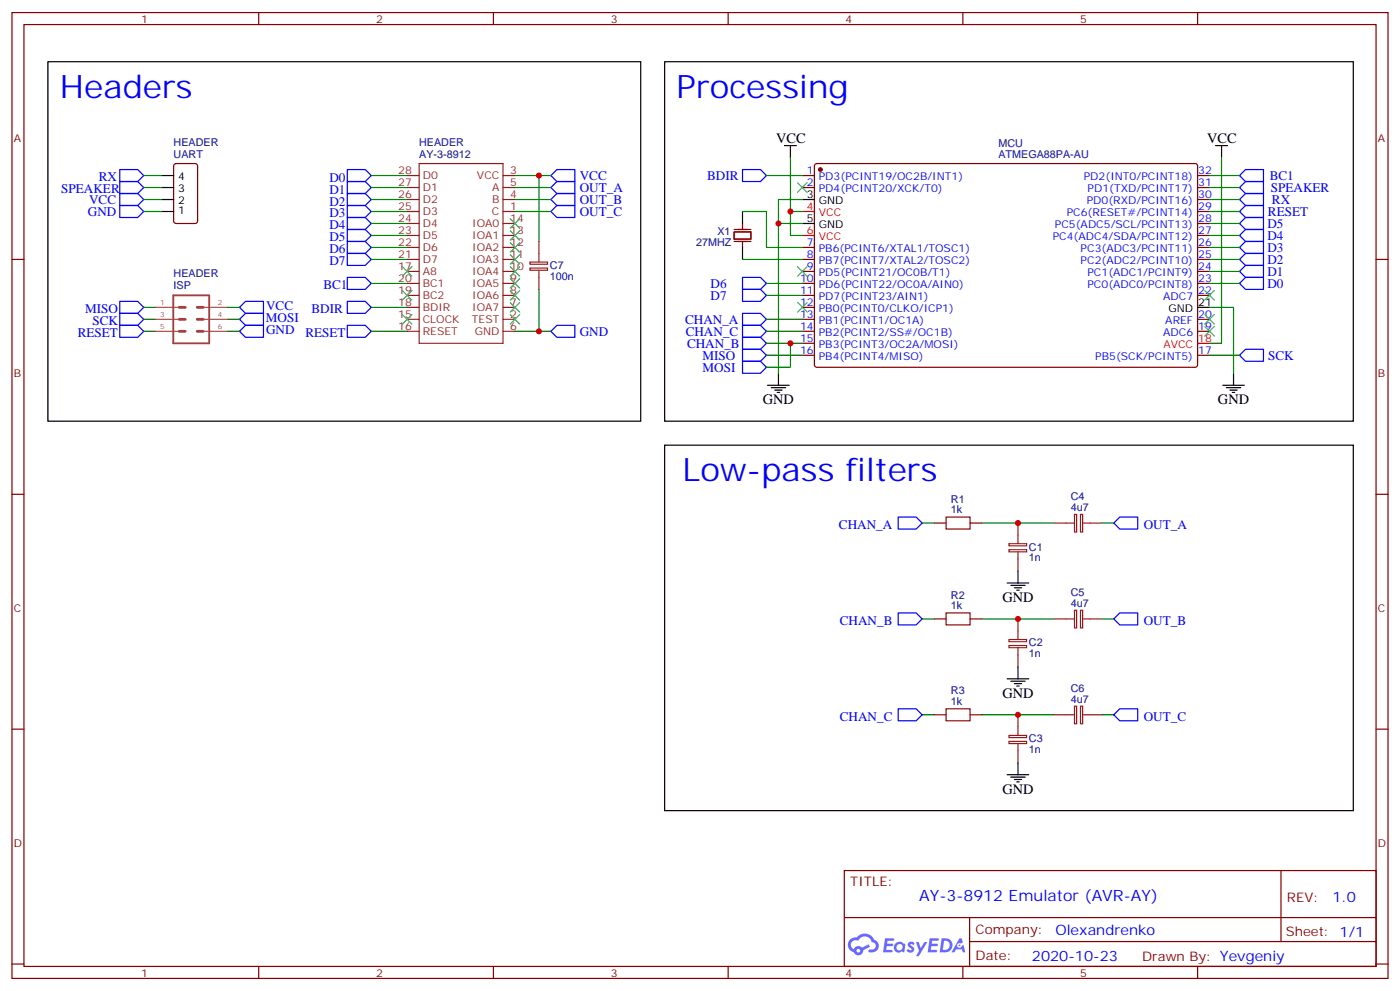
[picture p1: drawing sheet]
<svg xmlns="http://www.w3.org/2000/svg" width="412mm" height="292mm" viewBox="0 0 412 292" stroke-linecap="round" stroke-linejoin="round" font-family="sans-serif">
<g fill="none" stroke="#870000" stroke-width=".35">
<path d="M3.5 3.7h405.4v284.3h-405.4zM7.1 7.2h398.2v277.3h-398.2zM76.2 3.7v3.5M145.3 3.7v3.5M214.5 3.7v3.5M283.6 3.7v3.5M352.8 3.7v3.5M3.5 76.4h3.6M405.3 76.4h3.6M3.5 145.5h3.6M405.3 145.5h3.6M3.5 214.7h3.6"/>
<path d="M405.3 214.7h3.6M248.7 256.3h156.6v28.2h-156.6zM377.3 256.3v20.9M248.7 270.1h156.5M285.6 277.2h119.6M285.6 270.1v14.2M3.5 283.8h3.6M76.2 284.5v3.5M145.3 284.5v3.5M214.5 284.5v3.5M283.6 284.5v3.5M352.8 284.5v3.5"/>
<path d="M405.3 283.8h3.6"/>
</g>
<g fill="#5487ff">
<path d="M267.7 277.5a1.22 1.22 0 0 1 1.7 .2l-.4 .6a.47 .47 0 0 0-.3-.4 .47 .47 0 0 0-.5 .2l.1 .2a1.14 1.14 0 0 1 .8 1.8 1.14 1.14 0 0 1-1.9 0l-.2-.2 .5-.6 .7 .5a.29 .29 0 0 0 .3-.3 .29 .29 0 0 0-.2-.3 1.04 1.04 0 0 1-.6-1.7z"/>
<path d="M260.7 276.2h2.4l.3 .2-.2 .5-1.8 .1-.1 .8h1.5l.3 .4-.3 .4h-1.6l-.2 1.1h1.7l.2 .3-.2 .3-2.6 .1z"/>
<path d="M273.8 276.2h2.4l.3 .2-.1 .5-1.8 .1-.2 .8h1.6l.3 .4-.4 .4-1.6-.1-.1 1.1 1.7 .1 .2 .3-.2 .3-2.6 .1z"/>
<path d="M282.6 276.2h.7l.3 1.3-.6 .3a.69 .69 0 0 0-1 .3 .69 .69 0 0 0 .4 .9 .69 .69 0 0 0 .9-.6l.5-.2 .6 2.2h-.8l-.2-.9h-1.8l-.5 .9h-.8z"/>
<path d="M269.8 277.3h.8l.6 1.8 1.1-1.8h.9l-2.6 4.2h-.8l.9-1.5z"/>
<path d="M277.4 276.2l-.6 4.2h1.3a2.11 2.11 0 0 0 2.5-2.1 2.11 2.11 0 0 0-2.5-2.1zM278.1 277a1.39 1.39 0 0 1 1.7 1.4 1.39 1.39 0 0 1-1.8 1.2h-.3z"/>
<path d="M263.7 277.8a1.54 1.54 0 0 0-.1 2.2 1.54 1.54 0 0 0 2.2 .1l.6 .3 .3-2.3-.2-.3h-.4a1.49 1.49 0 0 0-2.4 0zM264 278.8a.94 .94 0 0 1 1.8 0 .94 .94 0 0 1-1.8 0z"/>
<path d="M250.4 276.6a2.18 2.18 0 0 0 1.1 3.7 1.44 1.44 0 0 0 1.6 .9 1.44 1.44 0 0 0 1.2-1.4l2-1.1-.5-.7-1.9 1a1.47 1.47 0 0 0-2.4 .4 1.39 1.39 0 0 1-.7-1.9 1.39 1.39 0 0 1 2-.5 2.12 2.12 0 0 1 2.2-1.3 2.12 2.12 0 0 1 1.9 1.7 1.14 1.14 0 0 1 1.1 1.4 1.14 1.14 0 0 1-1.7 .7 .43 .43 0 0 0-.5 .4 .43 .43 0 0 0 .4 .5 1.98 1.98 0 0 0 2.5-1.2 1.98 1.98 0 0 0-1.2-2.6 3.1 3.1 0 0 0-5.3-.6l-.9 .1zM252.3 279.9a.55 .55 0 0 1 1.1 0 .55 .55 0 0 1-1.1 0z"/>
<circle cx="282.6" cy="278.3" r=".26"/>
</g>
<g fill="none" stroke="#8c2424" stroke-width=".35">
<path d="M119.9 51.7h3.6M119.9 55.2h3.6M119.9 58.7h3.6M123.5 48.2h24.7v52.9h-24.7zM148.2 51.7h3.5M148.2 55.2h3.5M148.2 58.7h3.5M119.9 62.3h3.6M119.9 65.8h3.6M119.9 69.3h3.6M119.9 72.8h3.6M119.9 76.4h3.6"/>
<path d="M119.9 79.9h3.6M148.2 62.3h3.5M148.2 65.8h3.5M148.2 69.3h3.5M148.2 72.8h3.5M148.2 76.4h3.5M148.2 79.9h3.5M156.1 77.2h5.2v.6h-5.2zM156.1 78.9h5.2v.7h-5.2zM158.7 71.1v6M158.7 79.6v5.6M119.9 83.4h3.6"/>
<path d="M119.9 87h3.6M119.9 90.5h3.6M119.9 94h3.6M119.9 97.5h3.6M148.2 83.4h3.5M148.2 87h3.5M148.2 90.5h3.5M148.2 94h3.5M148.2 97.5h3.5M299.9 154v6M310.4 154h6M316.5 151.4h.6v5.2h-.6z"/>
<path d="M318.3 151.4h.6v5.2h-.6zM318.9 154h5.7M297.2 160.1h5.2v.6h-5.2zM297.2 161.8h5.2v.7h-5.2zM299.9 162.5v5.6M316.5 179.7h.6v5.2h-.6zM318.3 179.7h.6v5.2h-.6zM297.2 188.3h5.2v.6h-5.2zM297.2 190h5.2v.7h-5.2zM299.9 182.2v6M299.9 190.7v5.6M310.4 182.2h6"/>
<path d="M318.9 182.2h5.7M297.2 216.5h5.2v.6h-5.2zM297.2 218.3h5.2v.6h-5.2zM299.9 210.4v6M299.9 218.9v5.6M310.4 210.4h6M316.5 207.9h.6v5.2h-.6zM318.3 207.9h.6v5.2h-.6zM318.9 210.4h5.7"/>
</g>
<g fill="none" stroke="#870000" stroke-width=".35">
<path d="M51.4 48.4l.5-.2h5.6l.7 .4v16.5l-.5 .6-5.8 .1-.7-.5v-16.4zM236.4 51.7h3.5M236.4 55.2h3.5M240.1 48.4l.5-.2h111.7l.5 .7-.1 58.8-.6 .4h-111.8l-.4-.7v-58.5zM352.8 51.7h3.5M352.8 55.2h3.5M352.8 58.7h3.5M216.3 68.3h4.9v2.1h-4.9zM216.3 67.6h4.9M216.3 71.1h4.9M218.7 65.8v1.8M218.7 71.1v1.7"/>
<path d="M236.4 72.8h3.5M236.4 76.4h3.5M236.4 79.9h3.5M352.8 72.8h3.5M352.8 76.4h3.5M352.8 79.9h3.5M352.8 69.3h3.5M352.8 65.8h3.5M352.8 62.3h3.5M236.4 83.4h3.5M236.4 87h3.5M236.4 90.5h3.5"/>
<path d="M236.4 94h3.5M236.4 97.5h3.5M352.8 83.4h3.5M352.8 87h3.5M352.8 94h3.5M352.8 97.5h3.5M236.4 101.1h3.5M236.4 104.6h3.5M352.8 104.6h3.5M275.2 154h3.5M285.8 154h3.5M275.2 182.2h3.5"/>
<path d="M285.8 182.2h3.5M275.2 210.4h3.5M285.8 210.4h3.5"/>
</g>
<circle cx="241.7" cy="49.9" r=".53" fill="#870000" stroke="#870000" stroke-width=".35"/>
<g fill="none" stroke="#000" stroke-width=".35">
<path d="M14.1 18.2h174.6v105.8h-174.6zM195.8 18.2h202.8v105.8h-202.8zM47.6 58.7h3.6M47.6 55.2h3.6M47.6 51.7h3.6M231.1 42.9h3.5M232.8 42.9v3.5M236.4 58.7h3.5M358.1 42.9h3.5M359.8 42.9v3.5M47.6 62.3h3.6M218.7 62.3v3.5"/>
<path d="M218.7 72.8v3.6M236.4 65.8h3.5M352.8 90.5h3.5M226.1 113.4h6.4M227.2 114.1h4.2M228.2 114.8h2.2M229 115.5h.7M229.3 109.9v3.5M360.2 113.4h6.3M361.2 114.1h4.3M362.3 114.8h2.1M363 115.5h.7"/>
<path d="M363.4 109.9v3.5M195.8 131.1h202.8v107.6h-202.8zM296.7 171.6h6.3M297.7 172.3h4.3M298.8 173h2.1M299.5 173.7h.7M299.9 168.1v3.5M296.7 199.8h6.3M299.9 196.3v3.5M297.7 200.6h4.3M298.8 201.3h2.1M299.5 202h.7"/>
<path d="M296.7 228.1h6.3M297.7 228.8h4.3M298.8 229.5h2.1M299.5 230.2h.7M299.9 224.5v3.6"/>
</g>
<path d="M236.4 62.3h3.5M236.4 69.3h3.5M352.8 101.1h3.5" fill="none" stroke="#f00" stroke-width=".35"/>
<g fill="none" stroke="#00f" stroke-width=".35">
<path d="M35.3 57h5.3l1.7 1.7-1.7 1.8h-5.3zM35.3 53.4h5.3l1.7 1.8-1.7 1.8h-5.3zM35.3 49.9h5.3l1.7 1.8-1.7 1.7h-5.3zM102.3 57h5.3l1.8 1.7-1.8 1.8h-5.3zM102.3 53.4h5.3l1.8 1.8-1.8 1.8h-5.3zM102.3 49.9h5.3l1.8 1.8-1.8 1.7h-5.3zM162.3 51.7l1.7-1.8h5.3v3.5h-5.3zM162.3 58.7l1.7-1.7h5.3v3.5h-5.3zM164 53.4h5.3v3.6h-5.3l-1.7-1.8zM218.7 49.9h5.3l1.8 1.8-1.8 1.7h-5.3zM365.1 55.2l1.8-1.8h5.3v3.6h-5.3zM365.1 51.7l1.8-1.8h5.3v3.5h-5.3z"/>
<path d="M365.1 58.7l1.8-1.7h5.3v3.5h-5.3zM35.3 60.5h5.3l1.7 1.8-1.7 1.7h-5.3zM102.3 74.6h5.3l1.8 1.8-1.8 1.7h-5.3zM102.3 71.1h5.3l1.8 1.7-1.8 1.8h-5.3zM102.3 67.6h5.3l1.8 1.7-1.8 1.8h-5.3zM102.3 64h5.3l1.8 1.8-1.8 1.8h-5.3zM102.3 60.5h5.3l1.8 1.8-1.8 1.7h-5.3zM162.3 62.3l1.7-1.8h5.3v3.5h-5.3zM365.1 79.9l1.8-1.8h5.3v3.6h-5.3zM365.1 76.4l1.8-1.8h5.3v3.5h-5.3zM365.1 72.8l1.8-1.7h5.3v3.5h-5.3zM365.1 69.3l1.8-1.7h5.3v3.5h-5.3z"/>
<path d="M365.1 65.8l1.8-1.8h5.3v3.6h-5.3zM365.1 62.3l1.8-1.8h5.3v3.5h-5.3zM35.3 95.8h5.3l1.7 1.7-1.7 1.8h-5.3zM35.3 92.3h5.3l1.7 1.7-1.7 1.8h-5.3zM35.3 88.7h5.3l1.7 1.8-1.7 1.8h-5.3zM70.6 94l1.7-1.7h5.3v3.5h-5.3zM70.6 90.5l1.7-1.8h5.3v3.6h-5.3zM70.6 97.5l1.7-1.7h5.3v3.5h-5.3zM102.3 95.8h5.3l1.8 1.7-1.8 1.8h-5.3zM102.3 88.7h5.3l1.8 1.8-1.8 1.8h-5.3zM102.3 81.7h5.3l1.8 1.7-1.8 1.8h-5.3zM162.3 97.5l1.7-1.7h5.3v3.5h-5.3z"/>
<path d="M218.7 95.8h5.3l1.8 1.7-1.8 1.8h-5.3zM218.7 92.3h5.3l1.8 1.7-1.8 1.8h-5.3zM218.7 85.2h5.3l1.8 1.8-1.8 1.7h-5.3zM218.7 81.7h5.3l1.8 1.7-1.8 1.8h-5.3zM218.7 99.3h5.3l1.8 1.8-1.8 1.7h-5.3zM365.1 83.4l1.8-1.7h5.3v3.5h-5.3zM218.7 102.8h5.3l1.8 1.8-1.8 1.8h-5.3zM218.7 106.4h5.3l1.8 1.7-1.8 1.8h-5.3zM365.1 104.6l1.8-1.8h5.3v3.6h-5.3zM264.6 152.2h5.3l1.7 1.8-1.7 1.8h-5.3zM329.8 152.2h5.3v3.6h-5.3l-1.7-1.8zM264.6 180.4h5.3l1.7 1.8-1.7 1.8h-5.3z"/>
<path d="M328.1 182.2l1.7-1.8h5.3v3.6h-5.3zM264.6 208.7h5.3l1.7 1.7-1.7 1.8h-5.3zM328.1 210.4l1.7-1.7h5.3v3.5h-5.3z"/>
</g>
<g fill="none" stroke="#008700" stroke-width=".35">
<path d="M42.3 55.2h5.3M42.3 51.7h5.3M42.3 58.7h5.3M109.4 55.2h10.5M109.4 51.7h10.5M109.4 58.7h10.5M151.7 55.2h10.6M151.7 51.7h10.6M151.7 58.7h10.6M158.7 51.7v19.4M225.8 51.7h10.6M232.8 46.4v22.9h3.6"/>
<path d="M236.4 58.7h-7.1v51.2M356.3 55.2h8.8M356.3 51.7h8.8M356.3 58.7h8.8M359.8 46.4v54.7h-3.5M42.3 62.3h5.3M109.4 65.8h10.5M109.4 69.3h10.5M109.4 72.8h10.5M109.4 76.4h10.5M109.4 62.3h10.5M151.7 62.3h10.6"/>
<path d="M218.7 62.3h7.1v10.5h10.6M218.7 76.4h17.7M229.3 65.8h7.1M232.8 62.3h3.6M356.3 65.8h8.8M356.3 69.3h8.8M356.3 72.8h8.8M356.3 76.4h8.8M356.3 79.9h8.8M356.3 62.3h8.8M42.3 94h3.6M42.3 97.5h3.6"/>
<path d="M42.3 90.5h3.6M67 94h3.6M67 97.5h3.6M67 90.5h3.6M109.4 97.5h10.5M109.4 83.4h10.5M109.4 90.5h10.5M151.7 97.5h10.6M158.7 85.2v12.3M225.8 94h10.6M225.8 97.5h10.6M225.8 83.4h10.6"/>
<path d="M225.8 87h10.6M356.3 90.5h7.1v19.4M356.3 83.4h8.8M225.8 101.1h10.6M225.8 104.6h10.6M232.8 101.1v7h-7M356.3 104.6h8.8M271.6 154h3.6M289.3 154h21.1M324.6 154h3.5M271.6 182.2h3.6M289.3 182.2h21.1"/>
<path d="M324.6 182.2h3.5M271.6 210.4h3.6M289.3 210.4h21.1M324.6 210.4h3.5"/>
</g>
<g fill="none" stroke="#3c3" stroke-width=".35">
<path d="M234.9 53.8l2.9 2.8M237.8 53.8l-2.9 2.8M118.5 78.5l2.9 2.8M121.4 78.5l-2.9 2.8M150.3 64.4l2.8 2.8M150.3 67.9l2.8 2.8M150.3 71.4l2.8 2.9M150.3 75l2.8 2.8M150.3 78.5l2.8 2.8M153.1 64.4l-2.8 2.8M153.1 67.9l-2.8 2.8M153.1 71.4l-2.8 2.9"/>
<path d="M153.1 75l-2.8 2.8M153.1 78.5l-2.8 2.8M234.9 78.5l2.9 2.8M237.8 78.5l-2.9 2.8M118.5 85.5l2.9 2.9M118.5 92.6l2.9 2.8M121.4 85.5l-2.9 2.9M121.4 92.6l-2.9 2.8M150.3 82l2.8 2.8M150.3 85.5l2.8 2.9M150.3 89.1l2.8 2.8M150.3 92.6l2.8 2.8"/>
<path d="M153.1 82l-2.8 2.8M153.1 85.5l-2.8 2.9M153.1 89.1l-2.8 2.8M153.1 92.6l-2.8 2.8M234.9 89.1l2.9 2.8M237.8 89.1l-2.9 2.8M354.9 92.6l2.8 2.8M354.9 85.5l2.8 2.9M354.9 96.1l2.8 2.9M357.7 92.6l-2.8 2.8M357.7 85.5l-2.8 2.9M357.7 96.1l-2.8 2.9"/>
</g>
<path d="M51 87h10.6v14.1h-10.6z" fill="none" stroke="#a64a4a" stroke-width=".56"/>
<path d="M52.8 97.5h1.8M52.8 94h1.8M52.8 90.5h1.8M58.1 97.5h1.8M58.1 94h1.8M58.1 90.5h1.8" fill="none" stroke="#a64a4a" stroke-width=".85"/>
<path d="M45.9 90.5h6.9M45.9 94h6.9M45.9 97.5h6.9M60.1 90.5h6.9M60.1 94h6.9M60.1 97.5h6.9" fill="none" stroke="#a64a4a" stroke-width=".35"/>
<path d="M278.7 152.2h7.1v3.6h-7.1zM278.7 180.4h7.1v3.6h-7.1zM278.7 208.7h7.1v3.5h-7.1z" fill="none" stroke="#a10000" stroke-width=".35"/>
<g fill="#c00">
<circle cx="232.8" cy="62.3" r=".88"/>
<circle cx="229.3" cy="65.8" r=".88"/>
<circle cx="299.9" cy="154" r=".88"/>
<circle cx="299.9" cy="182.2" r=".88"/>
<circle cx="232.8" cy="101.1" r=".88"/>
<circle cx="299.9" cy="210.4" r=".88"/>
<circle cx="158.8" cy="51.7" r=".88"/>
<circle cx="158.8" cy="97.5" r=".88"/>
</g>
<g font-size="9.5" fill="#00f">
<text x="17.6" y="28.8">Headers</text>
<text x="199.3" y="28.8">Processing</text>
<text x="201.1" y="141.6">Low-pass filters</text>
</g>
<text font-size="4.6" fill="#00f" x="270.8" y="265.3">AY-3-8912 Emulator (AVR-AY)</text>
<g font-size="4.2">
<text x="228.6" y="42.2">VCC</text>
<text x="355.6" y="42.2">VCC</text>
<text x="224.7" y="119.1">GND</text>
<text x="358.8" y="119.1">GND</text>
<text x="295.3" y="177.3">GND</text>
<text x="295.3" y="205.5">GND</text>
<text x="295.3" y="233.7">GND</text>
</g>
<g font-size="4.2" fill="#00f">
<text x="392.5" y="265.6">1.0</text>
<text x="310.9" y="275.1">Olexandrenko</text>
<text x="304" y="282.9">2020-10-23</text>
</g>
<g font-size="3.9" fill="#00f">
<text x="29.1" y="53.2">RX</text>
<text x="97" y="53.4">D0</text>
<text x="170.8" y="52.9">VCC</text>
<text x="208.3" y="52.9">BDIR</text>
<text x="374" y="52.9">BC1</text>
<text x="18" y="56.8">SPEAKER</text>
<text x="26.2" y="60">VCC</text>
<text x="97" y="57">D1</text>
<text x="170.8" y="56.5">OUT_A</text>
<text x="170.8" y="60">OUT_B</text>
<text x="374.3" y="56.4">SPEAKER</text>
<text x="374.7" y="60">RX</text>
<text x="25.9" y="63.5">GND</text>
<text x="97" y="64">D3</text>
<text x="97" y="60.5">D2</text>
<text x="170.8" y="63.5">OUT_C</text>
<text x="373.5" y="63.5">RESET</text>
<text x="97" y="71.1">D5</text>
<text x="97" y="67.6">D4</text>
<text x="373.3" y="70.6">D4</text>
<text x="373.3" y="67.1">D5</text>
<text x="97" y="74.6">D6</text>
<text x="373.3" y="77.6">D2</text>
<text x="373.3" y="74.1">D3</text>
<text x="97" y="78.1">D7</text>
<text x="373.3" y="81.2">D1</text>
<text x="95.2" y="85.2">BC1</text>
<text x="209.3" y="88.2">D7</text>
<text x="209.3" y="84.7">D6</text>
<text x="373.3" y="84.7">D0</text>
<text x="25" y="92.3">MISO</text>
<text x="27.2" y="95.8">SCK</text>
<text x="78.3" y="94.9">MOSI</text>
<text x="78.4" y="91.2">VCC</text>
<text x="91.7" y="92.3">BDIR</text>
<text x="201.8" y="95.2">CHAN_A</text>
<text x="22.9" y="99.3">RESET</text>
<text x="78.4" y="98.3">GND</text>
<text x="90" y="99.3">RESET</text>
<text x="170.8" y="98.8">GND</text>
<text x="202" y="98.8">CHAN_C</text>
<text x="202.4" y="102.4">CHAN_B</text>
<text x="207" y="105.9">MISO</text>
<text x="373.6" y="105.9">SCK</text>
<text x="206.9" y="109.4">MOSI</text>
<text x="247.1" y="155.8">CHAN_A</text>
<text x="336.9" y="155.8">OUT_A</text>
<text x="247.4" y="184">CHAN_B</text>
<text x="336.9" y="184">OUT_B</text>
<text x="247.4" y="212.2">CHAN_C</text>
<text x="336.9" y="212.2">OUT_C</text>
</g>
<g font-size="3.9" fill="#800">
<text x="250.5" y="260.9">TITLE:</text>
<text x="379.1" y="265.6">REV:</text>
<text x="287.4" y="275.1">Company:</text>
<text x="378.7" y="275.7">Sheet: 1/1</text>
<text x="287.4" y="282.8">Date:</text>
<text x="336.4" y="282.8">Drawn By: Yevgeniy</text>
</g>
<g font-size="3.2" fill="#800">
<text x="41.6" y="6.7">1</text>
<text x="110.8" y="6.7">2</text>
<text x="179.9" y="6.7">3</text>
<text x="249.1" y="6.7">4</text>
<text x="318.2" y="6.7">5</text>
<text x="4.1" y="41.8">A</text>
<text x="405.9" y="41.8">A</text>
<text x="4.1" y="110.9">B</text>
<text x="405.9" y="110.9">B</text>
<text x="4.1" y="180.1">C</text>
<text x="405.9" y="180.1">C</text>
<text x="4.1" y="249.2">D</text>
<text x="405.9" y="249.2">D</text>
<text x="41.6" y="287.5">1</text>
<text x="110.8" y="287.5">2</text>
<text x="179.9" y="287.5">3</text>
<text x="249.1" y="287.5">4</text>
<text x="318.2" y="287.5">5</text>
</g>
<g font-size="3.2" fill="#000080">
<text x="51.2" y="42.9">HEADER</text>
<text x="51.2" y="46.4">UART</text>
<text x="123.5" y="42.9">HEADER</text>
<text x="123.5" y="46.4">AY-3-8912</text>
<text x="294.1" y="46.6">ATMEGA88PA-AU</text>
<text x="294.1" y="43.2">MCU</text>
<text x="211.3" y="69.3">X1</text>
<text x="205" y="72.5">27MHZ</text>
<text x="51.2" y="81.7">HEADER</text>
<text x="162" y="82.5">100n</text>
<text x="162" y="79.3">C7</text>
<text x="51.2" y="85.2">ISP</text>
<text x="280.1" y="148">R1</text>
<text x="315.4" y="147.2">C4</text>
<text x="280.1" y="151.2">1k</text>
<text x="315.4" y="150.4">4u7</text>
<text x="303.1" y="165.3">1n</text>
<text x="303.1" y="162.1">C1</text>
<text x="280.1" y="179.4">1k</text>
<text x="280.1" y="176.2">R2</text>
<text x="315.4" y="178.6">4u7</text>
<text x="315.4" y="175.4">C5</text>
<text x="303.1" y="190.3">C2</text>
<text x="303.1" y="193.5">1n</text>
<text x="315.4" y="203.7">C6</text>
<text x="280.1" y="207.6">1k</text>
<text x="280.1" y="204.4">R3</text>
<text x="315.4" y="206.8">4u7</text>
<text x="303.1" y="221.7">1n</text>
<text x="303.1" y="218.5">C3</text>
</g>
<g font-size="3.2">
<text x="52.5" y="53.1">4</text>
<text x="52.5" y="56.6">3</text>
<text x="237.7" y="58.4">3</text>
<text x="52.5" y="63">1</text>
<text x="52.5" y="60.1">2</text>
<text x="237.7" y="65.4">5</text>
<text x="241.2" y="60.1">GND</text>
<text x="241.2" y="67.2">GND</text>
<text x="344.2" y="91.9">GND</text>
<text x="353" y="90.1">21</text>
</g>
<g font-size="3.2" fill="#8d2323">
<text x="117.3" y="51.3">28</text>
<text x="124.5" y="52.7">D0</text>
<text x="140.5" y="52.7">VCC</text>
<text x="150.3" y="51.3">3</text>
<text x="117.3" y="54.9">27</text>
<text x="117.3" y="58.4">26</text>
<text x="124.5" y="56.3">D1</text>
<text x="124.5" y="59.8">D2</text>
<text x="144.9" y="59.8">B</text>
<text x="144.9" y="56.3">A</text>
<text x="150.3" y="54.9">5</text>
<text x="150.3" y="58.4">4</text>
<text x="117.3" y="61.9">25</text>
<text x="117.3" y="65.4">24</text>
<text x="124.5" y="63.3">D3</text>
<text x="144.9" y="63.3">C</text>
<text x="150.3" y="61.9">1</text>
<text x="150.3" y="65.4">14</text>
<text x="117.3" y="69">23</text>
<text x="124.5" y="66.9">D4</text>
<text x="124.5" y="70.4">D5</text>
<text x="139.1" y="66.9">IOA0</text>
<text x="139.1" y="70.4">IOA1</text>
<text x="150.3" y="69">13</text>
<text x="117.3" y="72.5">22</text>
<text x="117.3" y="76">21</text>
<text x="124.5" y="73.9">D6</text>
<text x="124.5" y="77.4">D7</text>
<text x="139.1" y="73.9">IOA2</text>
<text x="139.1" y="77.4">IOA3</text>
<text x="150.3" y="72.5">12</text>
<text x="150.3" y="76">11</text>
<text x="117.3" y="83.1">20</text>
<text x="117.3" y="79.6">17</text>
<text x="124.5" y="81">A8</text>
<text x="139.1" y="81">IOA4</text>
<text x="150.3" y="79.6">10</text>
<text x="150.3" y="83.1">9</text>
<text x="117.3" y="86.6">19</text>
<text x="124.5" y="84.5">BC1</text>
<text x="124.5" y="88">BC2</text>
<text x="139.1" y="84.5">IOA5</text>
<text x="139.1" y="88">IOA6</text>
<text x="150.3" y="86.6">8</text>
<text x="117.3" y="90.1">18</text>
<text x="117.3" y="93.7">15</text>
<text x="124.5" y="91.5">BDIR</text>
<text x="124.5" y="95.1">CLOCK</text>
<text x="139" y="95.1">TEST</text>
<text x="139.1" y="91.5">IOA7</text>
<text x="150.3" y="90.1">7</text>
<text x="150.3" y="93.7">2</text>
<text x="117.3" y="97.2">16</text>
<text x="124.5" y="98.6">RESET</text>
<text x="139.8" y="98.6">GND</text>
<text x="150.3" y="97.2">6</text>
</g>
<g font-size="3.2" fill="#00f">
<text x="237.7" y="51.3">1</text>
<text x="241.2" y="53.1">PD3(PCINT19/OC2B/INT1)</text>
<text x="319.3" y="53.1">PD2(INT0/PCINT18)</text>
<text x="353" y="51.3">32</text>
<text x="237.7" y="54.9">2</text>
<text x="241.2" y="56.6">PD4(PCINT20/XCK/T0)</text>
<text x="320.4" y="56.6">PD1(TXD/PCINT17)</text>
<text x="353" y="58.4">30</text>
<text x="353" y="54.9">31</text>
<text x="314.2" y="63.7">PC6(RESET#/PCINT14)</text>
<text x="320.1" y="60.1">PD0(RXD/PCINT16)</text>
<text x="353" y="65.4">28</text>
<text x="353" y="61.9">29</text>
<text x="310.1" y="70.7">PC4(ADC4/SDA/PCINT12)</text>
<text x="310.7" y="67.2">PC5(ADC5/SCL/PCINT13)</text>
<text x="353" y="69">27</text>
<text x="237.7" y="72.5">7</text>
<text x="237.7" y="76">8</text>
<text x="241.2" y="74.3">PB6(PCINT6/XTAL1/TOSC1)</text>
<text x="241.2" y="77.8">PB7(PCINT7/XTAL2/TOSC2)</text>
<text x="318.3" y="77.8">PC2(ADC2/PCINT10)</text>
<text x="318.3" y="74.3">PC3(ADC3/PCINT11)</text>
<text x="353" y="76">25</text>
<text x="353" y="72.5">26</text>
<text x="235.7" y="83.1">10</text>
<text x="237.7" y="79.6">9</text>
<text x="241.2" y="81.3">PD5(PCINT21/OC0B/T1)</text>
<text x="320.3" y="81.3">PC1(ADC1/PCINT9)</text>
<text x="353" y="83.1">23</text>
<text x="353" y="79.6">24</text>
<text x="235.7" y="86.6">11</text>
<text x="241.2" y="84.8">PD6(PCINT22/OC0A/AIN0)</text>
<text x="241.2" y="88.4">PD7(PCINT23/AIN1)</text>
<text x="320.3" y="84.8">PC0(ADC0/PCINT8)</text>
<text x="342.6" y="88.4">ADC7</text>
<text x="353" y="86.6">22</text>
<text x="235.7" y="90.1">12</text>
<text x="235.7" y="93.7">13</text>
<text x="241.2" y="91.9">PB0(PCINT0/CLKO/ICP1)</text>
<text x="241.2" y="95.4">PB1(PCINT1/OC1A)</text>
<text x="343.3" y="95.4">AREF</text>
<text x="353" y="93.7">20</text>
<text x="235.7" y="97.2">14</text>
<text x="235.7" y="100.7">15</text>
<text x="241.2" y="99">PB2(PCINT2/SS#/OC1B)</text>
<text x="342.6" y="99">ADC6</text>
<text x="353" y="97.2">19</text>
<text x="235.7" y="104.2">16</text>
<text x="241.2" y="102.5">PB3(PCINT3/OC2A/MOSI)</text>
<text x="241.2" y="106">PB4(PCINT4/MISO)</text>
<text x="322.7" y="106">PB5(SCK/PCINT5)</text>
<text x="353" y="104.2">17</text>
</g>
<g font-size="3.2" fill="#f00">
<text x="237.7" y="61.9">4</text>
<text x="241.2" y="63.7">VCC</text>
<text x="237.7" y="69">6</text>
<text x="241.2" y="70.7">VCC</text>
<text x="353" y="100.7">18</text>
<text x="342.7" y="102.5">AVCC</text>
</g>
<g font-size="2.1" fill="#a54b4b">
<text x="47.2" y="89.8">1</text>
<text x="64.1" y="89.8">2</text>
<text x="47.2" y="93.3">3</text>
<text x="64.1" y="93.3">4</text>
<text x="47.2" y="96.8">5</text>
<text x="64.1" y="96.8">6</text>
</g>
</svg>
